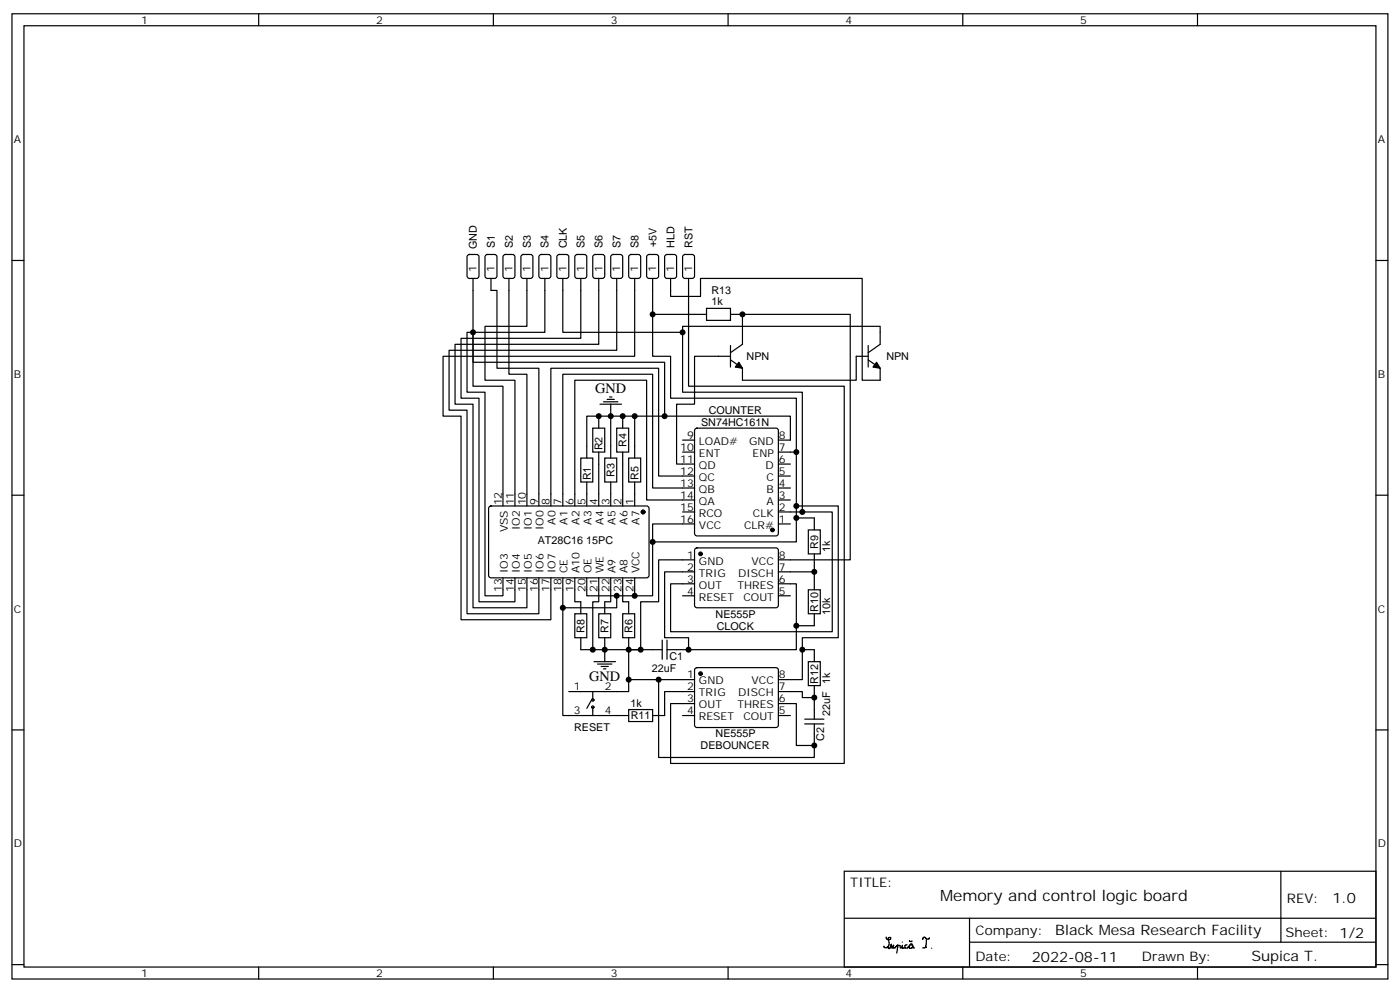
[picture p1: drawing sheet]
<svg xmlns="http://www.w3.org/2000/svg" width="412mm" height="292mm" viewBox="0 0 412 292" stroke-linecap="round" stroke-linejoin="round" font-family="sans-serif">
<g fill="none" stroke="#000" stroke-width=".35">
<path d="M3.5 4.1h405.4v284.3h-405.4zM7.1 7.6h398.2v277.3h-398.2zM76.2 4.1v3.5M145.3 4.1v3.5M214.5 4.1v3.5M283.6 4.1v3.5M352.8 4.1v3.5M3.5 76.7h3.6M137.8 75.2l.5-.2h2.1l.7 .4v5.9l-.5 .7h-2.3l-.7-.4v-5.9zM143.1 75.2l.5-.2h2.1l.6 .4 .1 5.9-.5 .7h-2.3l-.7-.4v-5.9zM148.4 75.2l.5-.2h2.1l.6 .4 .1 5.9-.5 .7h-2.3l-.7-.4v-5.9zM153.7 75.2l.5-.2h2.1l.6 .4 .1 5.9-.5 .7h-2.3l-.7-.4v-5.9z"/>
<path d="M159 75.2l.5-.2h2.1l.6 .4 .1 5.9-.5 .7h-2.3l-.7-.4-.1-5.9zM164.3 75.2l.4-.2h2.2l.6 .4 .1 5.9-.5 .7h-2.4l-.6-.4-.1-5.9zM169.6 75.2l.4-.2h2.2l.6 .4 .1 5.9-.5 .7h-2.4l-.6-.4-.1-5.9zM174.9 75.2l.4-.2h2.1l.7 .4 .1 5.9-.5 .7h-2.4l-.6-.4-.1-5.9zM180.2 75.2l.4-.2h2.1l.7 .4v5.9l-.4 .7h-2.4l-.6-.4-.1-5.9zM185.4 75.2l.5-.2h2.1l.7 .4v5.9l-.4 .7h-2.4l-.6-.4-.1-5.9zM190.7 75.2l.5-.2h2.1l.7 .4v5.9l-.4 .7h-2.4l-.6-.4-.1-5.9zM196 75.2l.5-.2h2.1l.7 .4v5.9l-.4 .7h-2.4l-.7-.4v-5.9zM201.3 75.2l.5-.2h2.1l.7 .4v5.9l-.5 .7h-2.3l-.7-.4v-5.9zM405.3 76.7h3.6M139.3 82v31.8h8.9v35.2M139.3 97.9v8.8h56.5v15.9"/>
<path d="M144.6 82v3.5h1.8v23h12.3v40.5M149.9 82v28.2h5.3v38.8M155.2 82v14.1h-12.3v15.9h8.8v37M160.5 82v15.9h-22.9v17.6h5.3v60h5.3v-5.3M165.8 82v15.9h35.3v17.6h35.3v35.3h8.8v35.3h-47.6v-14.1h7M171.1 82v17.7h-35.3v17.6h5.3v60h10.6v-7.1M176.4 82v19.4h-42.3v17.7h5.2v59.9h15.9v-8.8M181.7 82v21.2h-49.4v17.6h5.3v60h21.1v-10.6M187 82v23h-56.5v17.6h5.3v60h26.5v-12.4M192.3 82v23h5.3v12.3h37v15.9h-5.3M192.3 92.6h15.8M197.6 82v5.3h8.8v-5.3h47.6v30h5.3v-3.5l-3.5-2.5"/>
<path d="M201.1 97.9v-1.8h58.2v5.3l-3.5 2.5M202.8 82v31.8h45.9v111.1h-51.1v-17.6h7M208.1 90.8h7.1v3.6h-7.1zM215.2 92.6h3.5M176.7 119.1h6.4M177.8 118.4h4.2M178.9 117.7h2.1M179.6 116.9h.7M179.9 119.1v15.8M215.2 105h-10.6v14.1h-5.3v17.6h5.3M215.2 103.9l3.5-2.5v-8.8h31.8v72.3h-21.2M215.2 101.8v6.3"/>
<path d="M255.8 105h-3.6v7h-33.5v-3.5l-3.5-2.5M255.8 101.8v6.3M171.1 134.9h3.5v7.1h-3.5zM172.9 134.9v-12.3h14.1v12.3M174.6 126.1h3.6v7.1h-3.6zM176.4 122.6v3.5M176.4 133.2v15.8M178.2 134.9h3.5v7.1h-3.5zM181.7 126.1h3.5v7.1h-3.5zM183.4 122.6v3.5M183.4 133.2v15.8M185.2 134.9h3.5v7.1h-3.5z"/>
<path d="M187 122.6h45.8v7h-3.5M201.1 133.2h3.5M201.1 129.6h3.5M204.8 126.3l.5-.2h23.3l.5 .2 .2 .5v30.4l-.2 .5-.5 .2h-23.3l-.5-.3-.2-.4v-30.4zM229.3 136.7h3.5M234.6 133.2v26.4h-42.3v-5.3h12.3M3.5 145.9h3.6M144.2 149.3l.4-.3 46.2 .1 .4 .7-.1 20-.6 .4-46.1-.1-.5-.6v-19.7zM172.9 142v7M179.9 142v7M187 142v7M192.3 159.6v15.9h-5.3v-5.3"/>
<path d="M201.1 150.8h3.5M204.6 147.3h-14.1v-35.3h-21.2v37M204.6 143.8h-12.3v-33.6h-26.5v38.8M204.6 140.2h-10.6v-31.7h-31.7v40.5M229.3 154.3h3.5M229.3 150.8h7.1M229.3 147.3h3.5M229.3 143.8h3.5M229.3 140.2h3.5M234.6 149h12.3v38.9h-10.5v12.3h-7.1M234.6 152.6h5.3v3.5M238.1 156.1h3.6v7.1h-3.6z"/>
<path d="M405.3 145.9h3.6M165.8 170.2v8.8h15.9v-3.5M165.8 179v31.8h19.4M169.3 170.2v7.1h1.8v3.5M172.9 170.2v5.3h14.1M176.4 170.2v7.1h-1.8v14.1h-3.5v-3.5M179.9 170.2v7.1h-1.7v3.5M183.4 170.2v7.1h1.8v3.5M201.1 175.5h3.5M204.6 168.5h-8.8v19.4h7v3.5h31.8v-7.1M204.6 164.9h-10.6v12.4h-5.3v14.1h-3.5v8.8h19.4M204.8 161.6l.5-.2h23.3l.5 .2 .2 .5-.1 16.5-.6 .4h-23.6l-.4-.7v-16.2z"/>
<path d="M229.3 172h5.3v12.3M229.3 168.5h10.6M229.3 175.5h3.5M238.1 173.7h3.6v7.1h-3.6zM239.9 163.2v10.5M169.3 180.8h3.6v7.1h-3.6zM174.6 191.4h20.5M175 194.9h6.3M176 195.6h4.3M176.4 180.8h3.5v7.1h-3.5zM177.1 196.3h2.1M177.8 197h.7"/>
<path d="M178.2 187.9v7M183.4 180.8h3.6v7.1h-3.6zM185.2 187.9v3.5M195.1 188.6v5.6M196.5 188.6v5.6M196.5 191.4h6.3M204.8 196.9l.5-.2h23.3l.5 .2 .2 .5-.1 16.5-.6 .4-23.6-.1-.4-.6v-16.2zM236.4 191.4h3.5v3.5M238.1 194.9h3.6v7.1h-3.6zM239.9 180.8v3.5h-5.3M3.5 215h3.6M174.3 206.2l-1.4 2.5"/>
<path d="M174.6 203.7v2.5M174.6 208.3v2.5M185.2 209h7.1v3.5h-7.1zM185.2 200.2v3.5h-17.6M194 200.2v22.9h45.9v-3.5h-5.3v-12.3h-5.3M201.1 210.8h3.5M204.6 203.7h-8.8v7.1h-3.5M229.3 203.7h7.1v1.8h3.5M229.3 210.8h3.5M237.1 213.3h5.6M237.1 211.8h5.6M239.9 202v9.8"/>
<path d="M239.9 213.3v6.3M405.3 215h3.6M248.7 256.6h156.6v28.3h-156.6zM377.3 256.7v20.8M248.7 270.5h156.5M261.1 276v.5l.4 .3h.5l.4-.3v-.4l-.7 .1 .2 1.4-.2 1.2-1 .4-.4-.5M261.6 278.8l.1 .6h.3l.6-1.2-.1 .9 .4 .1 .4-.8-.3 .9h.6l.9-.9-.3 2.4M264.4 278.6l.7-.1 .1 .7h.4l.3-.7v.8l.5-.1M265.8 277.5v.1M267.2 278.3l-.6 .3v.6l.8 .1 .6-.9M267.9 277.1l.2 .3h.5l.1-.2M268.7 278l-.5 .2-.3 .4 .1 .7h.5l.3-.2v-.7l-.3-.1"/>
<path d="M268.9 278.4l.1 .7 .4 .1M272.7 278.7l.2 .4M272.9 276.9l-.2 2.2-.9 .1M273.8 276.3l-.2 .4h-.6l-.5-.7h-.3l-.4 .8M274.5 279.3h.1M285.6 277.5h119.6M285.6 270.5v14.1M3.5 284.2h3.6M76.2 284.9v3.5M145.3 284.9v3.5M214.5 284.9v3.5M283.6 284.9v3.5"/>
<path d="M352.8 284.9v3.5M405.3 284.2h3.6"/>
<circle cx="174.6" cy="208.3" r=".35"/>
<circle cx="174.6" cy="206.2" r=".35"/>
</g>
<g fill="#000" stroke="#000" stroke-width=".35">
<path d="M217.7 106.7l1 1.8-2.1-.4zM258.2 106.7l1.1 1.8-2.1-.4z"/>
<circle cx="189.4" cy="150.8" r=".53"/>
<circle cx="227.5" cy="156.1" r=".53"/>
<circle cx="206.4" cy="163.2" r=".53"/>
<circle cx="206.4" cy="198.4" r=".53"/>
</g>
<g fill="#000">
<circle cx="139.3" cy="97.9" r=".88"/>
<circle cx="192.3" cy="92.6" r=".88"/>
<circle cx="201.1" cy="97.9" r=".88"/>
<circle cx="218.7" cy="92.6" r=".88"/>
<circle cx="176.4" cy="122.6" r=".88"/>
<circle cx="179.9" cy="122.6" r=".88"/>
<circle cx="183.4" cy="122.6" r=".88"/>
<circle cx="187" cy="122.6" r=".88"/>
<circle cx="195.8" cy="122.6" r=".88"/>
<circle cx="234.6" cy="133.2" r=".88"/>
<circle cx="192.3" cy="159.6" r=".88"/>
<circle cx="234.6" cy="149" r=".88"/>
<circle cx="234.6" cy="152.6" r=".88"/>
<circle cx="236.4" cy="150.8" r=".88"/>
<circle cx="165.8" cy="179" r=".88"/>
<circle cx="181.7" cy="175.5" r=".88"/>
<circle cx="187" cy="175.5" r=".88"/>
<circle cx="239.9" cy="168.5" r=".88"/>
<circle cx="174.6" cy="191.4" r=".88"/>
<circle cx="178.2" cy="191.4" r=".88"/>
<circle cx="185.2" cy="191.4" r=".88"/>
<circle cx="188.7" cy="191.4" r=".88"/>
<circle cx="202.8" cy="191.4" r=".88"/>
<circle cx="234.6" cy="184.3" r=".88"/>
<circle cx="236.4" cy="191.4" r=".88"/>
<circle cx="185.2" cy="200.2" r=".88"/>
<circle cx="194" cy="200.2" r=".88"/>
<circle cx="239.9" cy="205.5" r=".88"/>
<circle cx="239.9" cy="219.6" r=".88"/>
</g>
<text font-size="4.6" x="276.9" y="265.5">Memory and control logic board</text>
<g font-size="4.2">
<text x="175.3" y="115.8">GND</text>
<text x="173.6" y="200.6">GND</text>
<text x="392.5" y="265.9">1.0</text>
<text x="310.9" y="275.5">Black Mesa Research Facility</text>
<text x="304" y="283.3">2022-08-11</text>
<text x="368.7" y="283.1">Supica T.</text>
</g>
<g font-size="3.9">
<text x="250.5" y="261.2">TITLE:</text>
<text x="379.1" y="265.9">REV:</text>
<text x="287.4" y="275.4">Company:</text>
<text x="378.7" y="276">Sheet: 1/2</text>
<text x="287.4" y="283.1">Date:</text>
<text x="336.4" y="283.2">Drawn By:</text>
</g>
<g font-size="3.2">
<text x="41.6" y="7.1">1</text>
<text x="110.8" y="7.1">2</text>
<text x="179.9" y="7.1">3</text>
<text x="249.1" y="7.1">4</text>
<text x="318.2" y="7.1">5</text>
<text x="4.1" y="42.2">A</text>
<text x="405.9" y="42.2">A</text>
<text x="140.5" y="73.4" transform="rotate(-90 140.5 73.4)">GND</text>
<text x="145.8" y="73.2" transform="rotate(-90 145.8 73.2)">S1</text>
<text x="151" y="73.2" transform="rotate(-90 151 73.2)">S2</text>
<text x="156.3" y="73.2" transform="rotate(-90 156.3 73.2)">S3</text>
<text x="161.6" y="73.2" transform="rotate(-90 161.6 73.2)">S4</text>
<text x="167" y="73.2" transform="rotate(-90 167 73.2)">CLK</text>
<text x="172.2" y="73.2" transform="rotate(-90 172.2 73.2)">S5</text>
<text x="177.5" y="73.2" transform="rotate(-90 177.5 73.2)">S6</text>
<text x="182.8" y="73.2" transform="rotate(-90 182.8 73.2)">S7</text>
<text x="188.1" y="73.2" transform="rotate(-90 188.1 73.2)">S8</text>
<text x="193.4" y="72.8" transform="rotate(-90 193.4 72.8)">+5V</text>
<text x="198.7" y="73" transform="rotate(-90 198.7 73)">HLD</text>
<text x="204" y="73" transform="rotate(-90 204 73)">RST</text>
<text x="140.4" y="80.3" transform="rotate(-90 140.4 80.3)">1</text>
<text x="145.7" y="80.3" transform="rotate(-90 145.7 80.3)">1</text>
<text x="151" y="80.3" transform="rotate(-90 151 80.3)">1</text>
<text x="156.3" y="80.3" transform="rotate(-90 156.3 80.3)">1</text>
<text x="161.6" y="80.3" transform="rotate(-90 161.6 80.3)">1</text>
<text x="166.9" y="80.3" transform="rotate(-90 166.9 80.3)">1</text>
<text x="172.2" y="80.3" transform="rotate(-90 172.2 80.3)">1</text>
<text x="177.4" y="80.3" transform="rotate(-90 177.4 80.3)">1</text>
<text x="182.7" y="80.3" transform="rotate(-90 182.7 80.3)">1</text>
<text x="188" y="80.3" transform="rotate(-90 188 80.3)">1</text>
<text x="193.3" y="80.3" transform="rotate(-90 193.3 80.3)">1</text>
<text x="198.6" y="80.3" transform="rotate(-90 198.6 80.3)">1</text>
<text x="203.9" y="80.3" transform="rotate(-90 203.9 80.3)">1</text>
<text x="209.6" y="89.8">1k</text>
<text x="209.6" y="86.6">R13</text>
<text x="220" y="106.1">NPN</text>
<text x="261.1" y="106.1">NPN</text>
<text x="4.1" y="111.3">B</text>
<text x="405.9" y="111.3">B</text>
<text x="206.5" y="125.5">SN74HC161N</text>
<text x="208.8" y="122">COUNTER</text>
<text x="184.6" y="131.7" transform="rotate(-90 184.6 131.7)">R4</text>
<text x="202.4" y="129.3">9</text>
<text x="205.9" y="131.1">LOAD#</text>
<text x="220.7" y="131.1">GND</text>
<text x="229.5" y="129.3">8</text>
<text x="177.5" y="132.7" transform="rotate(-90 177.5 132.7)">R2</text>
<text x="200.4" y="136.3">11</text>
<text x="200.4" y="132.8">10</text>
<text x="205.9" y="134.6">ENT</text>
<text x="221.7" y="134.6">ENP</text>
<text x="229.5" y="132.8">7</text>
<text x="229.5" y="136.3">6</text>
<text x="174" y="141.5" transform="rotate(-90 174 141.5)">R1</text>
<text x="181" y="140.6" transform="rotate(-90 181 140.6)">R3</text>
<text x="188.1" y="141.5" transform="rotate(-90 188.1 141.5)">R5</text>
<text x="200.4" y="143.4">13</text>
<text x="200.4" y="139.9">12</text>
<text x="205.9" y="141.6">QC</text>
<text x="205.9" y="138.1">QD</text>
<text x="225.6" y="138.1">D</text>
<text x="225.8" y="141.6">C</text>
<text x="229.5" y="139.9">5</text>
<text x="229.5" y="143.4">4</text>
<text x="147.8" y="148.9" transform="rotate(-90 147.8 148.9)">12</text>
<text x="151.3" y="148.9" transform="rotate(-90 151.3 148.9)">11</text>
<text x="154.9" y="148.9" transform="rotate(-90 154.9 148.9)">10</text>
<text x="158.4" y="148.9" transform="rotate(-90 158.4 148.9)">9</text>
<text x="161.9" y="148.9" transform="rotate(-90 161.9 148.9)">8</text>
<text x="165.5" y="148.9" transform="rotate(-90 165.5 148.9)">7</text>
<text x="169" y="148.9" transform="rotate(-90 169 148.9)">6</text>
<text x="172.5" y="148.9" transform="rotate(-90 172.5 148.9)">5</text>
<text x="176" y="148.9" transform="rotate(-90 176 148.9)">4</text>
<text x="179.6" y="148.9" transform="rotate(-90 179.6 148.9)">3</text>
<text x="183.1" y="148.9" transform="rotate(-90 183.1 148.9)">2</text>
<text x="186.6" y="148.9" transform="rotate(-90 186.6 148.9)">1</text>
<text x="200.4" y="146.9">14</text>
<text x="205.9" y="148.7">QA</text>
<text x="205.9" y="145.2">QB</text>
<text x="225.8" y="145.2">B</text>
<text x="225.8" y="148.7">A</text>
<text x="229.5" y="146.9">3</text>
<text x="163.7" y="154.5" transform="rotate(-90 163.7 154.5)">A0</text>
<text x="167.2" y="154.5" transform="rotate(-90 167.2 154.5)">A1</text>
<text x="170.7" y="154.5" transform="rotate(-90 170.7 154.5)">A2</text>
<text x="174.3" y="154.5" transform="rotate(-90 174.3 154.5)">A3</text>
<text x="177.8" y="154.5" transform="rotate(-90 177.8 154.5)">A4</text>
<text x="181.3" y="154.5" transform="rotate(-90 181.3 154.5)">A5</text>
<text x="184.9" y="154.5" transform="rotate(-90 184.9 154.5)">A6</text>
<text x="188.4" y="154.5" transform="rotate(-90 188.4 154.5)">A7</text>
<text x="200.4" y="154">16</text>
<text x="200.4" y="150.5">15</text>
<text x="205.9" y="155.8">VCC</text>
<text x="205.9" y="152.2">RCO</text>
<text x="219.2" y="155.8">CLR#</text>
<text x="221.8" y="152.2">CLK</text>
<text x="229.5" y="150.5">2</text>
<text x="229.5" y="154">1</text>
<text x="149.6" y="156.9" transform="rotate(-90 149.6 156.9)">VSS</text>
<text x="153.1" y="156.2" transform="rotate(-90 153.1 156.2)">IO2</text>
<text x="156.6" y="156.2" transform="rotate(-90 156.6 156.2)">IO1</text>
<text x="158.4" y="160.2">AT28C16 15PC</text>
<text x="160.2" y="156.2" transform="rotate(-90 160.2 156.2)">IO0</text>
<text x="241" y="161.7" transform="rotate(-90 241 161.7)">R9</text>
<text x="202.4" y="164.6">1</text>
<text x="205.9" y="166.3">GND</text>
<text x="221.4" y="166.3">VCC</text>
<text x="229.5" y="164.6">8</text>
<text x="244.6" y="162.6" transform="rotate(-90 244.6 162.6)">1k</text>
<text x="149.6" y="168.9" transform="rotate(-90 149.6 168.9)">IO3</text>
<text x="153.1" y="168.9" transform="rotate(-90 153.1 168.9)">IO4</text>
<text x="156.6" y="168.9" transform="rotate(-90 156.6 168.9)">IO5</text>
<text x="160.2" y="168.9" transform="rotate(-90 160.2 168.9)">IO6</text>
<text x="163.7" y="168.9" transform="rotate(-90 163.7 168.9)">IO7</text>
<text x="167.2" y="168.9" transform="rotate(-90 167.2 168.9)">CE</text>
<text x="170.7" y="168.9" transform="rotate(-90 170.7 168.9)">A10</text>
<text x="174.3" y="168.9" transform="rotate(-90 174.3 168.9)">OE</text>
<text x="177.8" y="168.9" transform="rotate(-90 177.8 168.9)">WE</text>
<text x="181.3" y="168.9" transform="rotate(-90 181.3 168.9)">A9</text>
<text x="184.9" y="168.9" transform="rotate(-90 184.9 168.9)">A8</text>
<text x="188.4" y="168.9" transform="rotate(-90 188.4 168.9)">VCC</text>
<text x="202.4" y="168.1">2</text>
<text x="202.4" y="171.6">3</text>
<text x="205.9" y="169.9">TRIG</text>
<text x="205.9" y="173.4">OUT</text>
<text x="217.3" y="173.4">THRES</text>
<text x="217.5" y="169.9">DISCH</text>
<text x="229.5" y="171.6">6</text>
<text x="229.5" y="168.1">7</text>
<text x="147.8" y="174.4" transform="rotate(-90 147.8 174.4)">13</text>
<text x="151.3" y="174.4" transform="rotate(-90 151.3 174.4)">14</text>
<text x="154.9" y="174.4" transform="rotate(-90 154.9 174.4)">15</text>
<text x="158.4" y="174.4" transform="rotate(-90 158.4 174.4)">16</text>
<text x="161.9" y="174.4" transform="rotate(-90 161.9 174.4)">17</text>
<text x="165.5" y="174.4" transform="rotate(-90 165.5 174.4)">18</text>
<text x="169" y="174.4" transform="rotate(-90 169 174.4)">19</text>
<text x="172.5" y="174.4" transform="rotate(-90 172.5 174.4)">20</text>
<text x="176" y="174.4" transform="rotate(-90 176 174.4)">21</text>
<text x="179.6" y="174.4" transform="rotate(-90 179.6 174.4)">22</text>
<text x="183.1" y="174.4" transform="rotate(-90 183.1 174.4)">23</text>
<text x="186.6" y="174.4" transform="rotate(-90 186.6 174.4)">24</text>
<text x="202.4" y="175.2">4</text>
<text x="205.9" y="176.9">RESET</text>
<text x="219" y="176.9">COUT</text>
<text x="229.5" y="175.2">5</text>
<text x="4.1" y="180.4">C</text>
<text x="210.8" y="181.9">NE555P</text>
<text x="211.2" y="185.5">CLOCK</text>
<text x="241" y="180.3" transform="rotate(-90 241 180.3)">R10</text>
<text x="244.6" y="181.1" transform="rotate(-90 244.6 181.1)">10k</text>
<text x="405.9" y="180.4">C</text>
<text x="172.2" y="186.4" transform="rotate(-90 172.2 186.4)">R8</text>
<text x="179.3" y="186.4" transform="rotate(-90 179.3 186.4)">R7</text>
<text x="186.3" y="186.4" transform="rotate(-90 186.3 186.4)">R6</text>
<text x="192" y="197.9">22uF</text>
<text x="197.2" y="194.3">C1</text>
<text x="169.1" y="203.4">1</text>
<text x="178.2" y="203.4">2</text>
<text x="202.4" y="199.8">1</text>
<text x="202.4" y="203.4">2</text>
<text x="205.9" y="201.6">GND</text>
<text x="221.4" y="201.6">VCC</text>
<text x="229.5" y="203.4">7</text>
<text x="229.5" y="199.8">8</text>
<text x="241.1" y="201.5" transform="rotate(-90 241.1 201.5)">R12</text>
<text x="244.6" y="201.4" transform="rotate(-90 244.6 201.4)">1k</text>
<text x="185.8" y="208.4">1k</text>
<text x="202.4" y="206.9">3</text>
<text x="205.9" y="205.1">TRIG</text>
<text x="205.9" y="208.7">OUT</text>
<text x="217.3" y="208.7">THRES</text>
<text x="217.5" y="205.1">DISCH</text>
<text x="229.5" y="206.9">6</text>
<text x="169.1" y="210.4">3</text>
<text x="169.1" y="215.4">RESET</text>
<text x="178.2" y="210.4">4</text>
<text x="185.8" y="211.9">R11</text>
<text x="202.4" y="210.4">4</text>
<text x="205.9" y="212.2">RESET</text>
<text x="219" y="212.2">COUT</text>
<text x="229.5" y="210.4">5</text>
<text x="244.5" y="211" transform="rotate(-90 244.5 211)">22uF</text>
<text x="206.4" y="220.7">DEBOUNCER</text>
<text x="210.8" y="217.2">NE555P</text>
<text x="242.8" y="218.2" transform="rotate(-90 242.8 218.2)">C2</text>
<text x="4.1" y="249.6">D</text>
<text x="405.9" y="249.6">D</text>
<text x="41.6" y="287.9">1</text>
<text x="110.8" y="287.9">2</text>
<text x="179.9" y="287.9">3</text>
<text x="249.1" y="287.9">4</text>
<text x="318.2" y="287.9">5</text>
</g>
</svg>
